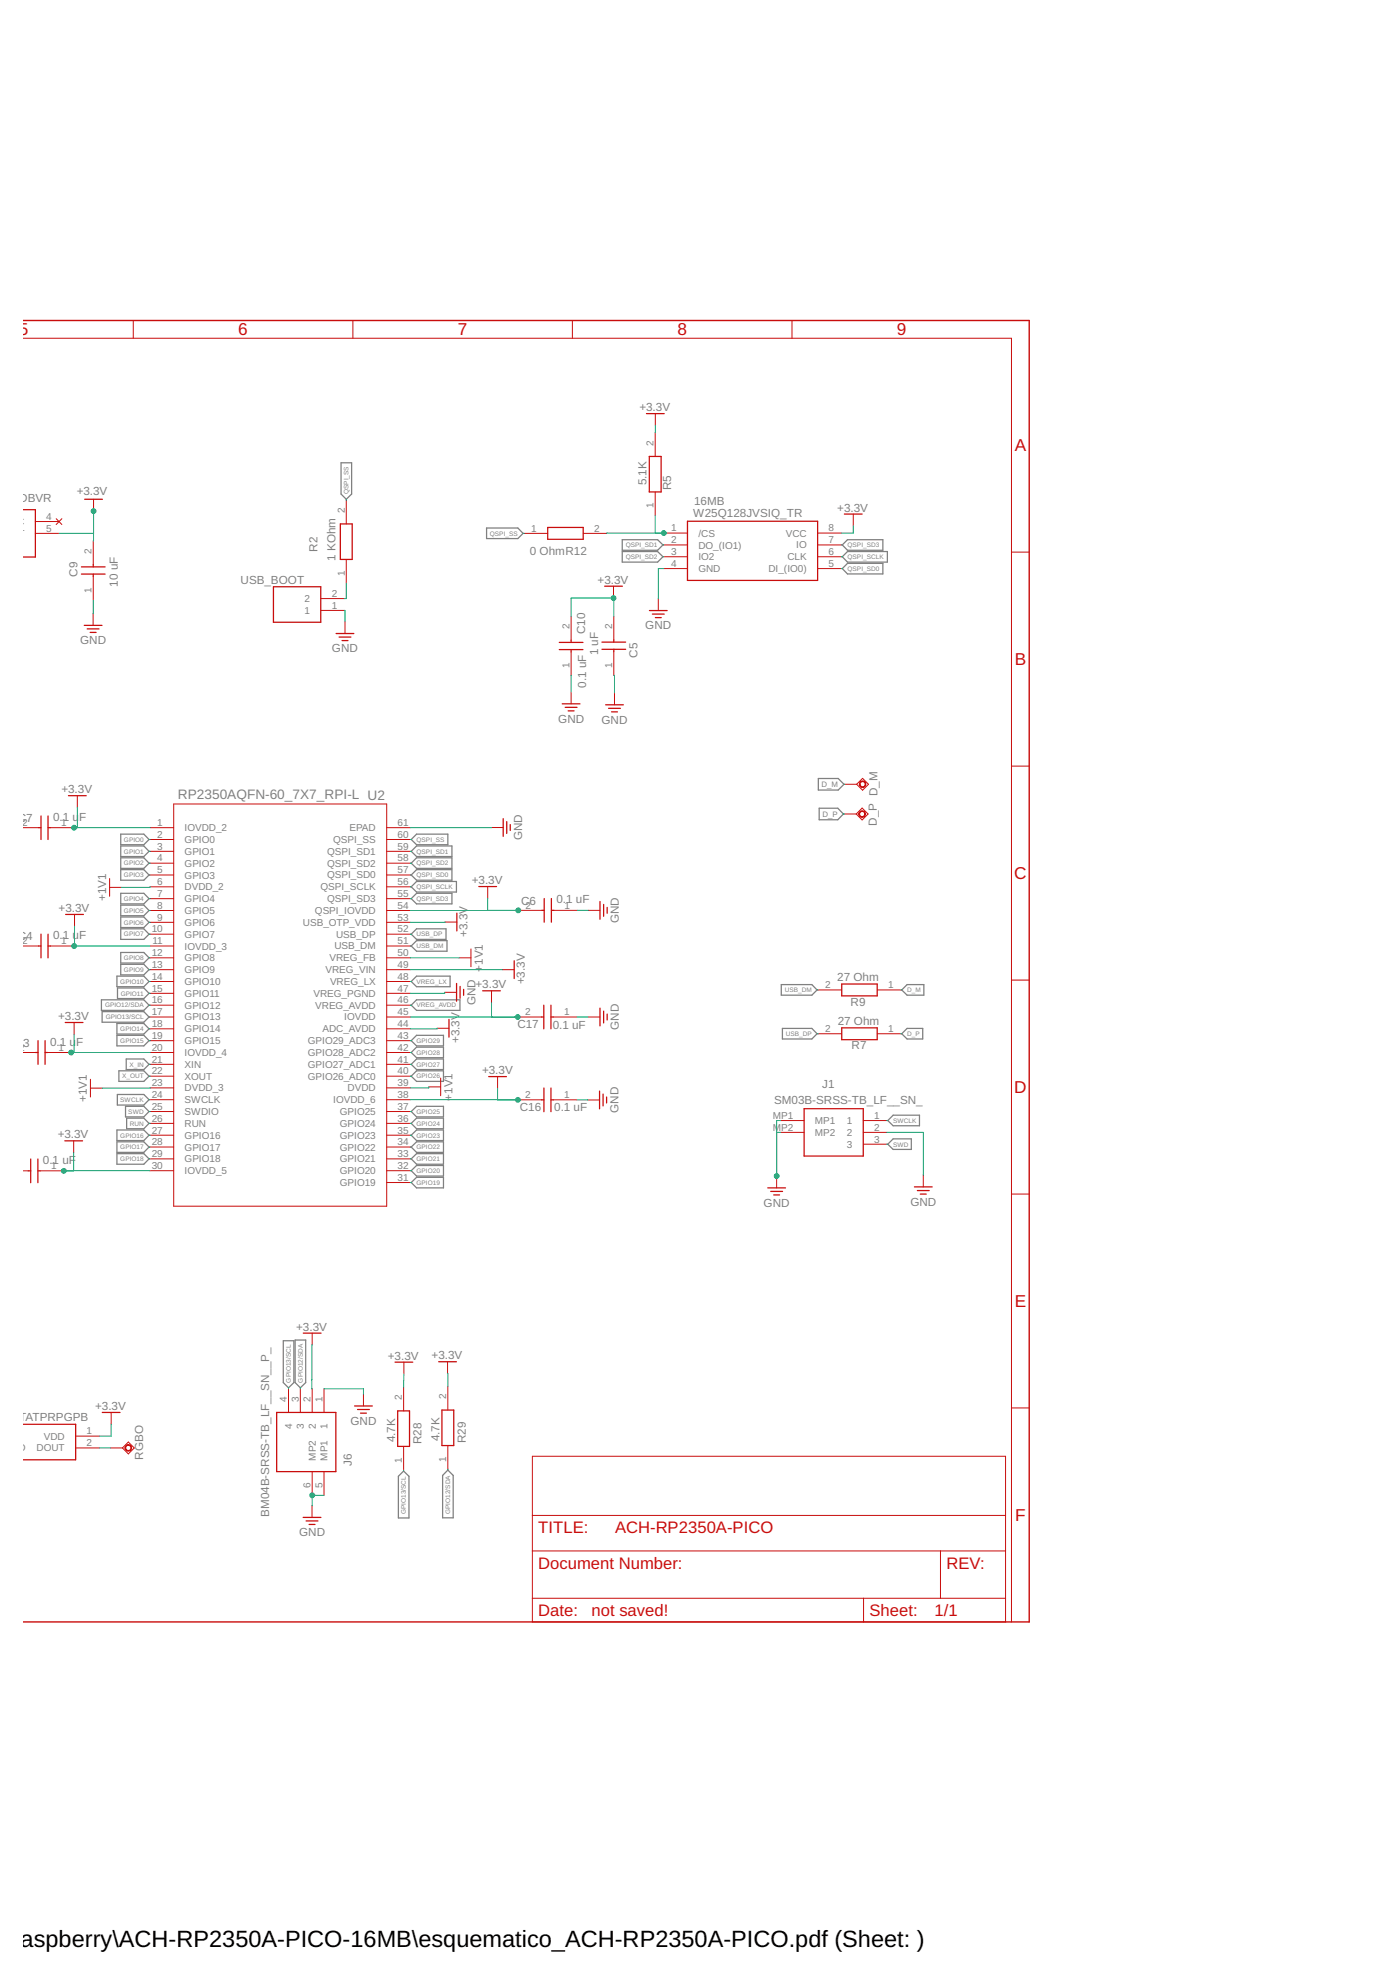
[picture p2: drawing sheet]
<svg xmlns="http://www.w3.org/2000/svg" width="210mm" height="297mm" viewBox="0 0 210 297" stroke-linecap="round" stroke-linejoin="round" font-family="sans-serif">
<g fill="none" stroke="#808080" stroke-width=".19">
<path d="M51.2 69.5h1.6v4.7l-.8 .8-.8-.8zM73.1 79.3h4.7l.8 .8-.8 .8h-4.7zM93.5 81.1h5.3l.8 .8-.8 .8h-5.3zM93.5 82.9h5.3l.8 .8-.8 .8h-5.3zM126.6 81.9l.7-.8h5.4v1.6h-5.4zM126.6 83.7l.7-.8h6v1.6h-6zM126.6 85.4l.7-.8h5.4v1.6h-5.4zM123 117h2.9l.9 .8-.9 .9h-2.9zM18.1 125.3h3.5l.8 .8-.8 .8h-3.5zM18.1 127.1h3.5l.8 .8-.8 .8h-3.5zM18.1 128.9h3.5l.8 .8-.8 .8h-3.5zM18.1 130.7h3.5l.8 .8-.8 .7h-3.5z"/>
<path d="M18.1 134.2h3.5l.8 .8-.8 .8h-3.5zM18.1 136h3.5l.8 .8-.8 .8h-3.5zM18.1 137.8h3.5l.8 .8-.8 .8h-3.5zM18.1 139.6h3.5l.8 .8-.8 .7h-3.5zM61.8 126.1l.8-.8h4.7v1.6h-4.7zM61.8 127.9l.8-.8h5.3v1.6h-5.3zM61.8 129.7l.8-.8h5.3v1.6h-5.3zM61.8 131.5l.8-.8h5.3v1.5h-5.3zM61.8 135l.8-.8h5.3v1.6h-5.3zM61.8 133.2l.8-.8h6v1.6h-6zM123.1 121.4h2.8l.8 .9-.8 .9h-2.8zM15.2 150.2h6.4l.8 .8-.8 .8h-6.4z"/>
<path d="M15.3 152h6.3l.8 .8-.8 .8h-6.3zM17.6 146.7h4l.8 .8-.8 .8h-4zM17.6 153.8h4l.8 .8-.8 .8h-4zM17.6 155.6h4l.8 .8-.8 .7h-4zM17.7 148.4h3.9l.8 .8-.8 .8h-3.9zM18.1 143.1h3.5l.8 .8-.8 .8h-3.5zM18.1 144.9h3.5l.8 .8-.8 .8h-3.5zM19 159.1h2.6l.8 .8-.8 .8h-2.6zM61.8 159.9l.8-.8h4v1.6h-4zM61.8 147.5l.8-.8h5v1.6h-5zM61.8 151l.8-.8h6.5v1.6h-6.5zM61.8 140.4l.8-.8h4.4v1.5h-4.4z"/>
<path d="M61.8 142.1l.8-.8h4.6v1.6h-4.6zM61.8 156.4l.8-.8h4v1.5h-4zM61.8 158.1l.8-.8h4v1.6h-4zM117.4 147.9h4.6l.8 .8-.8 .8h-4.6zM117.6 154.5h4.4l.8 .8-.8 .8h-4.4zM135.5 148.7l.8-.8h2.5v1.6h-2.5zM135.5 155.3l.8-.8h2.3v1.6h-2.3zM17.6 169.8h4l.8 .8-.8 .8h-4zM17.6 171.6h4l.8 .7-.8 .8h-4zM17.6 173.3h4l.8 .8-.8 .8h-4zM17.6 164.4h4l.8 .8-.8 .8h-4zM17.9 160.9h3.7l.8 .8-.8 .8h-3.7z"/>
<path d="M18.9 166.2h2.7l.8 .8-.8 .8h-2.7zM19 168h2.6l.8 .8-.8 .8h-2.6zM61.8 161.7l.8-.8h4v1.6h-4zM61.8 167l.8-.8h4v1.6h-4zM61.8 168.8l.8-.8h4v1.6h-4zM61.8 170.6l.8-.8h4v1.6h-4zM61.8 172.3l.8-.7h4v1.5h-4zM61.8 174.1l.8-.8h4v1.6h-4zM61.8 177.7l.8-.8h4v1.6h-4zM61.8 175.9l.8-.8h4v1.6h-4zM133.4 168.4l.8-.8h4v1.5h-4zM133.4 171.9l.8-.8h2.7v1.6h-2.7z"/>
<path d="M42.6 201.4h1.6v6.3l-.9 .8-.7-.8zM44.3 201.3h1.6v6.4l-.8 .8-.8-.8zM60.6 221l.8 .8v6.3h-1.5v-6.3zM67.3 220.9l.8 .8v6.3h-1.6v-6.3z"/>
</g>
<g fill="none" stroke="#c90d0c" stroke-width=".19">
<path d="M3.4 76.6h1.9v7.1h-1.9M12.7 75h2.7M51.1 78.7h1.8v5.4h-1.8zM82.3 79.2h5.3v1.8h-5.3zM97.1 62.1h2.7M97.6 68.6h1.7v5.3h-1.7zM103.3 78.3h19.6v8.9h-19.6zM126.9 77.2h2.6M12.2 86.3h3.6M12.2 85.2h3.6M12.7 94h2.6M13.1 94.5h1.8"/>
<path d="M13.5 95h.9M14 84.8v.4M14 86.3v.3M41.1 88.2h7.1v5.3h-7.1zM50.5 95.2h2.7M50.9 95.7h1.8M51.4 96.2h.9M84 97.6h3.6M84 96.5h3.6M85.8 96.2v.3M85.8 97.6v.4M90.4 97.6h3.6"/>
<path d="M90.4 96.5h3.6M90.8 88.1h2.7M92.2 96.1v.4M92.2 97.6v.3M97.6 91.7h2.6M98 92.3h1.8M98.5 92.8h.9M10.3 119.5h2.7M84.5 105.7h2.6M84.9 106.3h1.8M85.4 106.8h.9M91 105.9h2.7"/>
<path d="M91.4 106.4h1.8M91.9 107h.9M5.8 124.4h.4M6.2 122.6v3.5M7.2 122.6v3.5M7.2 124.4h.4M9.9 137.4h2.6M68.6 137.2v2.7M71.9 133.2h2.7M75.6 123v2.7M76.1 123.4v1.8M76.7 123.9v.9"/>
<path d="M81.4 136.8h.4M81.8 135v3.6M82.8 135v3.6M82.8 136.8h.4M90.1 135.4v2.7M90.7 135.9v1.8M91.2 136.3v.9M5.4 158.1h.3M5.7 156.4v3.5M5.8 142.1h.4M6.2 140.4v3.5M6.8 156.4v3.5"/>
<path d="M6.8 158.1h.3M7.2 140.4v3.5M7.2 142.1h.4M9.8 153.6h2.7M67.5 153.2v2.6M68.6 147.8v2.6M69.1 148.2v1.8M69.7 148.7v.8M72.5 148.9h2.7M77.3 144.4v2.6M81.3 152.8h.4M81.7 151v3.6"/>
<path d="M82.8 151v3.6M82.8 152.8h.3M90.1 151.5v2.6M90.7 151.9v1.8M91.2 152.4v.8M126.5 154.4h5.3v1.8h-5.3zM126.5 147.8h5.3v1.8h-5.3zM4.3 175.9h.3M4.6 174.1v3.6M5.7 174.1v3.6M5.7 175.9h.3M9.7 171.4h2.7"/>
<path d="M73.4 161.8h2.7M81.4 165.2h.3M81.7 163.5v3.5M82.8 163.5v3.5M82.8 165.2h.3M90.1 163.9v2.7M90.6 164.4v1.8M91.1 164.8v.9M115.4 178.5h2.6M115.8 179h1.8M116.2 179.5h.9M120.8 166.6h8.9v7.1h-8.9z"/>
<path d="M137.4 178.3h2.7M137.8 178.9h1.8M138.3 179.4h.9M3.4 214h8v5.3h-8M15.4 212.2h2.6M41.6 212.2h8.9v8.9h-8.9zM45.6 200.3h2.6M53.3 211.2h2.6M53.7 211.8h1.8M54.2 212.3h.9M59.4 204.7h2.6M59.8 212h1.7v5.3h-1.7z"/>
<path d="M65.9 204.6h2.7M66.4 211.9h1.8v5.3h-1.8zM45.6 228h2.6M46 228.5h1.8M46.4 229h.9"/>
</g>
<g fill="none" stroke="#c90d0c" stroke-width=".15">
<path d="M3.4 50.8h148.6v192.9M20 48.2v2.6M53 48.2v2.6M86 48.2v2.6M119 48.2v2.6M5.3 78.4h3.6M8.4 77.9l.9 .9M9.3 77.9l-.9 .9M14.1 75v1.8M52 75.2v3.5M98.4 65v3.6M98.4 73.9v3.5"/>
<path d="M98.5 62.1v1.8M128.2 77.2v1.8M5.3 80.1h3.6M14 92.2v1.8M14 81.3v3.5M14 86.6v3.5M48.2 91.7h3.6M48.2 89.9h3.6M51.8 93.4v1.8M52 84.1v3.5M78.7 80.1h3.6M85.8 92.6v3.6"/>
<path d="M85.8 98v3.5M87.6 80.1h3.6M92.2 88.1v1.8M92.2 92.6v3.5M92.2 97.9v3.6M98.9 90v1.7M99.7 80.1h3.6M99.7 81.9h3.6M99.7 83.7h3.6M99.7 85.4h3.6M122.9 80.1h3.5M122.9 81.9h3.5"/>
<path d="M122.9 83.7h3.5M122.9 85.4h3.5M152 83h2.6M11.6 119.5v1.8M85.8 104v1.7M92.3 104.1v1.8M126.9 117.8h1.8M129.6 116.9l.9 .9-.9 .9-.9-.9zM152 115.1h2.6M3.4 124.4h2.4M7.6 124.4h3.5M11.2 137.4v1.8"/>
<path d="M16.5 132v2.7M16.5 133.3h1.7M22.5 124.4h3.6M22.5 126.1h3.6M22.5 127.9h3.6M22.5 129.7h3.6M22.5 131.5h3.6M22.5 133.2h3.6M22.5 135h3.6M22.5 136.8h3.6M22.5 138.6h3.6M26.1 120.8h32v60.4h-32z"/>
<path d="M58.1 124.4h3.6M58.1 126.1h3.6M58.1 127.9h3.6M58.1 129.7h3.6M58.1 131.5h3.6M58.1 133.2h3.6M58.1 135h3.6M58.1 136.8h3.6M58.1 138.6h3.6M66.9 138.5h1.7M73.3 133.2v1.8M73.8 124.3h1.8"/>
<path d="M77.9 136.8h3.5M83.2 136.8h3.6M88.4 136.8h1.7M126.9 122.3h1.8M128.7 122.3l.8-.9 .9 .9-.9 .9zM3.4 142.1h2.4M3.4 158.1h2M7.1 158.1h3.6M7.6 142.1h3.5M11.1 153.6v1.8M22.5 140.4h3.6M22.5 142.1h3.6"/>
<path d="M22.5 143.9h3.6M22.5 145.7h3.6M22.5 147.5h3.6M22.5 149.2h3.6M22.5 151h3.6M22.5 152.8h3.6M22.5 154.6h3.6M22.5 156.4h3.6M22.5 158.1h3.6M22.5 159.9h3.6M58.1 140.4h3.6M58.1 142.1h3.6"/>
<path d="M58.1 143.9h3.6M58.1 145.7h3.6M58.1 147.5h3.6M58.1 149.2h3.6M58.1 151h3.6M58.1 152.8h3.6M58.1 154.6h3.6M58.1 156.4h3.6M58.1 158.1h3.6M58.1 159.9h3.6M65.7 154.5h1.8M66.8 149.1h1.8"/>
<path d="M69 143.9h1.8M70.8 142.6v2.6M73.9 148.9v1.7M75.5 145.7h1.8M77.8 152.8h3.5M83.1 152.8h3.6M88.4 152.8h1.7M122.9 155.3h3.6M122.9 148.7h3.6M131.8 155.3h3.6M131.8 148.7h3.6M152 147.3h2.6"/>
<path d="M3.4 175.9h.9M6 175.9h3.6M11.1 171.4v1.8M13.6 162.2v2.6M13.6 163.5h1.8M22.5 161.7h3.6M22.5 163.4h3.6M22.5 165.2h3.6M22.5 167h3.6M22.5 168.8h3.6M22.5 170.6h3.6M22.5 172.3h3.6"/>
<path d="M22.5 174.1h3.6M22.5 175.9h3.6M58.1 161.7h3.6M58.1 163.4h3.6M58.1 165.2h3.6M58.1 167h3.6M58.1 168.8h3.6M58.1 170.6h3.6M58.1 172.3h3.6M58.1 174.1h3.6M58.1 175.9h3.6M58.1 177.7h3.6"/>
<path d="M64.4 163.3h1.8M66.2 162v2.6M74.8 161.8v1.7M77.8 165.2h3.6M83.1 165.2h3.6M88.3 165.3h1.8M116.7 176.7v1.8M117.3 168.4h3.5M117.3 170.1h3.5M129.7 168.4h3.6M129.7 170.1h3.6M129.7 171.9h3.6"/>
<path d="M138.7 176.6v1.7M152 179.4h2.6M11.4 215.8h3.5M11.4 217.6h3.5M16.6 217.6h1.8M16.7 212.2v1.8M19.3 216.7l.9 .9-.9 .8-.9-.8zM43.3 208.7v3.5M45.1 208.7v3.5M46.9 200.3v1.8M46.9 208.7v3.5M48.7 208.7v3.5"/>
<path d="M54.6 209.5v1.7M60.6 208.4v3.6M60.6 217.3v3.6M60.7 204.7v1.7M67.2 204.6v1.8M67.3 208.3v3.6M67.3 217.2v3.5M80 218.8h71.1v24.9h-71.1zM152 211.5h2.6M46.9 226.2v1.8M46.9 221.1v3.6M48.7 221.1v3.6"/>
<path d="M80 233h71.1M80 227.7h71.1M141.3 233v7.1M80 240.1h71.1M129.8 240.1v3.6"/>
</g>
<g fill="#c90d0c" stroke="#c90d0c" stroke-width=".15">
<path d="M18.9 217.2a.5 .5 0 0 1 .8 .1 .5 .5 0 0 1-.3 .7 .5 .5 0 0 1-.6-.4h.1a.39 .39 0 0 1 .5-.5 .39 .39 0 0 1 .2 .7 .39 .39 0 0 1-.7-.1l-.1-.1z" fill-rule="evenodd"/>
<path d="M129.3 117.5a.49 .49 0 0 1 .7 .1 .49 .49 0 0 1-.3 .7 .49 .49 0 0 1-.6-.5h.1a.39 .39 0 0 1 .6-.3 .39 .39 0 0 1 .1 .6 .39 .39 0 0 1-.7-.1v-.2h-.1z" fill-rule="evenodd"/>
<path d="M129.2 121.9a.5 .5 0 0 1 .8 .2 .5 .5 0 0 1-.4 .7 .5 .5 0 0 1-.6-.5h.2a.39 .39 0 0 1 .5-.3 .39 .39 0 0 1 .1 .6 .39 .39 0 0 1-.6-.1v-.2h-.2z" fill-rule="evenodd"/>
</g>
<path d="M3.4 48.2h151.2v195.5h-151.2" fill="none" stroke="#c90d0c" stroke-width=".21"/>
<g fill="none" stroke="#0dab76" stroke-width=".15">
<path d="M14.1 76.8l-.1 4.5M52 75v.2M98.4 77.4v2.7M98.4 65h.1M98.5 63.9v1.1M128.2 79v1.1h-1.8M8.9 80.1h5.2M14 90.1v2.1M51.8 91.7v1.7M52 87.6v2.3h-.2M78.6 80.1h.1M92.2 89.8v.1"/>
<path d="M92.2 92.6v-2.7h-6.4v2.7M99.6 81.9h.1M99.6 83.7h.1M99.7 85.4h-.8v4.6M99.7 80.1h-8.5M126.4 85.4h.2M126.4 81.9h.2M126.4 83.7h.2M85.8 101.5v2.5M92.2 101.5h.1v2.6M126.8 117.8h.1M11.2 139.2v2.9"/>
<path d="M11.6 121.3v3.1M22.4 136.8h.1M22.4 138.6h.1M22.4 126.1h.1M22.4 127.9h.1M22.4 129.7h.1M22.4 131.5h.1M22.4 135h.1M22.5 124.4h-11.3M22.5 133.2v.1h-4.3M61.7 126.1h.1M61.7 127.9h.1"/>
<path d="M61.7 129.7h.1M61.7 131.5h.1M61.7 133.2h.1M61.7 135h.1M66.9 138.5l-5.2 .1M73.3 135v1.8h4.6h-16.2M73.8 124.3l-12.1 .1M86.8 136.8h1.6M126.7 122.3h.2M10.7 158.1h11.8M10.7 158.1v.1M11.1 155.4v2.7"/>
<path d="M22.4 152.8h.1M22.4 149.2h.1M22.4 145.7h.1M22.4 154.6h.1M22.4 159.9h.1M22.4 143.9h.1M22.4 147.5h.1M22.4 151h.1M22.4 140.4h.1M22.4 156.4h.1M22.5 142.1l-11.3 .1M61.7 152.8h16.1"/>
<path d="M61.7 158.1h.1M61.7 142.1h.1M61.7 145.7h13.8M61.7 159.9h.1M61.7 143.9h7.3M61.7 147.5h.1M61.7 151h.1M61.7 140.4h.1M61.7 156.4h.1M65.7 154.5v.1h-4M66.8 149.1v.1h-5.1M73.9 150.6v2.2"/>
<path d="M77.8 152.8h.1M86.7 152.8h1.7M122.8 148.7h.1M122.8 155.3h.1M135.4 148.7h.1M135.4 155.3h.1M9.6 175.9h.1M11.1 173.2v2.7M22.4 165.2h.1M22.4 161.7h.1M22.4 167h.1M22.4 168.8h.1"/>
<path d="M22.4 170.6h.1M22.4 172.3h.1M22.4 174.1h.1M22.5 175.9h-12.9M22.5 163.4l-7.1 .1M61.7 165.2h16.1M61.7 175.9h.1M61.7 161.7h.1M61.7 167h.1M61.7 168.8h.1M61.7 170.6h.1M61.7 172.3h.1"/>
<path d="M61.7 174.1h.1M61.7 177.7h.1M64.4 163.3v.1h-2.7M74.8 163.5v1.7M77.8 165.2h.1M86.7 165.2l1.6 .1M116.7 170.1h.6M117.3 168.4h-.6v8.3M133.3 168.4h.1M133.3 170.1h5.4v6.5M133.3 171.9h.1M14.9 217.6h1.7"/>
<path d="M16.7 214v1.8h-1.8M43.3 208.5v.2M45.1 208.5v.2M46.9 202.1v6.6M48.7 208.7h5.9v.8M60.7 206.4l-.1 2M67.2 206.4l.1 1.9M48.7 224.7h-1.8v1.5M60.6 220.9v.1M67.3 220.7v.2"/>
</g>
<g fill="#0dab76" stroke="#0dab76" stroke-width=".15">
<circle cx="46.9" cy="224.7" r=".36"/>
<circle cx="116.7" cy="176.7" r=".36"/>
<circle cx="14.1" cy="76.8" r=".36"/>
<circle cx="92.2" cy="89.9" r=".36"/>
<circle cx="77.9" cy="136.8" r=".36"/>
<circle cx="77.8" cy="152.8" r=".36"/>
<circle cx="77.8" cy="165.2" r=".36"/>
<circle cx="9.6" cy="175.9" r=".36"/>
<circle cx="10.7" cy="158.1" r=".36"/>
<circle cx="11.1" cy="142.1" r=".36"/>
<circle cx="11.1" cy="124.4" r=".36"/>
<circle cx="99.7" cy="80.1" r=".36"/>
</g>
<text font-size="3.5" x="-.4" y="292.5">\Raspberry\ACH-RP2350A-PICO-16MB\esquematico_ACH-RP2350A-PICO.pdf (Sheet: )</text>
<g font-size="2.6" fill="#c90d0c">
<text x="2.8" y="50.4">5</text>
<text x="35.8" y="50.4">6</text>
<text x="68.8" y="50.4">7</text>
<text x="101.8" y="50.4">8</text>
<text x="134.8" y="50.4">9</text>
<text x="152.5" y="67.8">A</text>
<text x="152.5" y="99.9">B</text>
<text x="152.4" y="132.1">C</text>
<text x="152.4" y="164.2">D</text>
<text x="152.5" y="196.4">E</text>
<text x="152.5" y="228.5">F</text>
</g>
<g font-size="2.5" fill="#c90d0c">
<text x="80.9" y="230.4">TITLE:</text>
<text x="92.4" y="230.4">ACH-RP2350A-PICO</text>
<text x="80.9" y="235.7">Document Number:</text>
<text x="142.2" y="235.7">REV:</text>
<text x="80.9" y="242.8">Date:</text>
<text x="88.9" y="242.8">not saved!</text>
<text x="130.6" y="242.8">Sheet:</text>
<text x="140.4" y="242.8">1/1</text>
</g>
<text font-size="2.1" fill="#808080" x="26.7" y="120.1">RP2350AQFN-60_7X7_RPI-L U2</text>
<g font-size="1.8" fill="#808080">
<text x="96.1" y="61.8">+3.3V</text>
<text x="-.2" y="75.4">33PDBVR</text>
<text x="11.5" y="74.4">+3.3V</text>
<text x="97.2" y="72.9" transform="rotate(-90 97.2 72.9)">5.1K</text>
<text x="100.8" y="73.6" transform="rotate(-90 100.8 73.6)">R5</text>
<text x="104.1" y="77.7">W25Q128JVSIQ_TR</text>
<text x="104.3" y="75.9">16MB</text>
<text x="125.8" y="76.9">+3.3V</text>
<text x="47.7" y="82.9" transform="rotate(-90 47.7 82.9)">R2</text>
<text x="79.6" y="83.4">0 OhmR12</text>
<text x="11.7" y="86.7" transform="rotate(-90 11.7 86.7)">C9</text>
<text x="17.7" y="88.1" transform="rotate(-90 17.7 88.1)">10 uF</text>
<text x="36.1" y="87.7">USB_BOOT</text>
<text x="50.4" y="84.3" transform="rotate(-90 50.4 84.3)">1 KOhm</text>
<text x="89.8" y="87.7">+3.3V</text>
<text x="87.9" y="95.3" transform="rotate(-90 87.9 95.3)">C10</text>
<text x="97" y="94.6">GND</text>
<text x="12" y="96.8">GND</text>
<text x="49.9" y="98">GND</text>
<text x="89.9" y="98.5" transform="rotate(-90 89.9 98.5)">1 uF</text>
<text x="95.8" y="98.8" transform="rotate(-90 95.8 98.8)">C5</text>
<text x="88.1" y="103.3" transform="rotate(-90 88.1 103.3)">0.1 uF</text>
<text x="83.9" y="108.6">GND</text>
<text x="90.4" y="108.7">GND</text>
<text x="9.2" y="119.2">+3.3V</text>
<text x="2.7" y="123.5">C7</text>
<text x="8" y="123.3">0.1 u</text>
<text x="11.9" y="123.3">F</text>
<text x="131.8" y="124.1" transform="rotate(-90 131.8 124.1)">D_P D_M</text>
<text x="78.4" y="126.3" transform="rotate(-90 78.4 126.3)">GND</text>
<text x="8.8" y="137">+3.3V</text>
<text x="15.9" y="135.4" transform="rotate(-90 15.9 135.4)">+1V1</text>
<text x="70.9" y="132.8">+3.3V</text>
<text x="78.3" y="135.9">C6</text>
<text x="83.6" y="135.7">0.1 uF</text>
<text x="2.7" y="141.3">C4</text>
<text x="8" y="141.1">0.1 uF</text>
<text x="70.2" y="140.8" transform="rotate(-90 70.2 140.8)">+3.3V</text>
<text x="93" y="138.7" transform="rotate(-90 93 138.7)">GND</text>
<text x="71.5" y="148.5">+3.3V</text>
<text x="72.5" y="146" transform="rotate(-90 72.5 146)">+1V1</text>
<text x="78.9" y="147.9" transform="rotate(-90 78.9 147.9)">+3.3V</text>
<text x="125.8" y="147.4">27 Ohm</text>
<text x="8.7" y="153.3">+3.3V</text>
<text x="71.4" y="151" transform="rotate(-90 71.4 151)">GND</text>
<text x="77.7" y="154.5">C17</text>
<text x="83" y="154.6">0.1 uF</text>
<text x="93" y="154.8" transform="rotate(-90 93 154.8)">GND</text>
<text x="125.9" y="154">27 Ohm</text>
<text x="127.8" y="151.2">R9</text>
<text x="1.2" y="157.3">C13</text>
<text x="7.5" y="157.1">0.1 u</text>
<text x="11.4" y="157.1">F</text>
<text x="69.1" y="156.7" transform="rotate(-90 69.1 156.7)">+3.3V</text>
<text x="72.4" y="161.3">+3.3V</text>
<text x="128" y="157.7">R7</text>
<text x="13.1" y="165.6" transform="rotate(-90 13.1 165.6)">+1V1</text>
<text x="68" y="165.4" transform="rotate(-90 68 165.4)">+1V1</text>
<text x="78.1" y="166.9">C16</text>
<text x="83.3" y="166.9">0.1 uF</text>
<text x="92.9" y="167.2" transform="rotate(-90 92.9 167.2)">GND</text>
<text x="116.3" y="165.9">SM03B-SRSS-TB_LF__SN_</text>
<text x="123.5" y="163.5">J1</text>
<text x="8.7" y="171.1">+3.3V</text>
<text x="6.4" y="174.9">0.1 uF</text>
<text x="114.7" y="181.3">GND</text>
<text x="136.8" y="181.2">GND</text>
<text x="44.5" y="199.9">+3.3V</text>
<text x="58.3" y="204.3">+3.3V</text>
<text x="64.9" y="204.2">+3.3V</text>
<text x="-.7" y="213.5">PI20TATPRPGPB</text>
<text x="14.3" y="211.9">+3.3V</text>
<text x="52.7" y="214.1">GND</text>
<text x="21.5" y="219.3" transform="rotate(-90 21.5 219.3)">RGBO</text>
<text x="52.9" y="220.3" transform="rotate(-90 52.9 220.3)">J6</text>
<text x="59.4" y="216.7" transform="rotate(-90 59.4 216.7)">4.7K</text>
<text x="63.3" y="217" transform="rotate(-90 63.3 217)">R28</text>
<text x="66" y="216.6" transform="rotate(-90 66 216.6)">4.7K</text>
<text x="70" y="216.8" transform="rotate(-90 70 216.8)">R29</text>
<text x="40.4" y="227.9" transform="rotate(-90 40.4 227.9)">BM04B-SRSS-TB_LF_ SN_ P_</text>
<text x="44.9" y="230.8">GND</text>
</g>
<g font-size="1.5" fill="#808080">
<text x="98.2" y="66.9" transform="rotate(-90 98.2 66.9)">2</text>
<text x="51.8" y="77.1" transform="rotate(-90 51.8 77.1)">2</text>
<text x="98.2" y="76.4" transform="rotate(-90 98.2 76.4)">1</text>
<text x=".5" y="80.7">OUT</text>
<text x="1.5" y="78.9">NC</text>
<text x="6.9" y="78.1">4</text>
<text x="6.9" y="79.9">5</text>
<text x="13.8" y="83.2" transform="rotate(-90 13.8 83.2)">2</text>
<text x="79.8" y="79.9">1</text>
<text x="89.3" y="79.9">2</text>
<text x="100.8" y="79.9">1</text>
<text x="100.8" y="81.6">2</text>
<text x="100.8" y="83.4">3</text>
<text x="104.9" y="80.6">/CS</text>
<text x="104.9" y="82.4">DO_(IO1)</text>
<text x="118.1" y="80.6">VCC</text>
<text x="119.6" y="82.4">IO</text>
<text x="124.5" y="79.9">8</text>
<text x="124.5" y="81.6">7</text>
<text x="124.5" y="83.4">6</text>
<text x="13.8" y="89.1" transform="rotate(-90 13.8 89.1)">1</text>
<text x="49.8" y="89.7">2</text>
<text x="51.8" y="86.5" transform="rotate(-90 51.8 86.5)">1</text>
<text x="100.8" y="85.2">4</text>
<text x="104.9" y="84.2">IO2</text>
<text x="104.9" y="86">GND</text>
<text x="115.5" y="86">DI_(IO0)</text>
<text x="118.3" y="84.2">CLK</text>
<text x="124.5" y="85.2">5</text>
<text x="45.7" y="92.2">1</text>
<text x="45.7" y="90.5">2</text>
<text x="49.8" y="91.5">1</text>
<text x="85.6" y="94.5" transform="rotate(-90 85.6 94.5)">2</text>
<text x="92" y="94.5" transform="rotate(-90 92 94.5)">2</text>
<text x="85.6" y="100.4" transform="rotate(-90 85.6 100.4)">1</text>
<text x="92" y="100.4" transform="rotate(-90 92 100.4)">1</text>
<text x="3.3" y="124.1">2</text>
<text x="9.2" y="124.1">1</text>
<text x="23.6" y="124.1">1</text>
<text x="23.6" y="125.9">2</text>
<text x="27.7" y="124.9">IOVDD_2</text>
<text x="52.5" y="124.9">EPAD</text>
<text x="59.7" y="125.9">60</text>
<text x="59.7" y="124.1">61</text>
<text x="23.6" y="127.7">3</text>
<text x="23.6" y="129.4">4</text>
<text x="23.6" y="131.2">5</text>
<text x="27.7" y="126.7">GPIO0</text>
<text x="27.7" y="128.4">GPIO1</text>
<text x="27.7" y="130.2">GPIO2</text>
<text x="27.7" y="132">GPIO3</text>
<text x="49.2" y="132">QSPI_SD0</text>
<text x="49.2" y="130.2">QSPI_SD2</text>
<text x="49.2" y="128.4">QSPI_SD1</text>
<text x="50.1" y="126.7">QSPI_SS</text>
<text x="59.7" y="131.2">57</text>
<text x="59.7" y="129.4">58</text>
<text x="59.7" y="127.7">59</text>
<text x="23.6" y="133">6</text>
<text x="23.6" y="134.8">7</text>
<text x="23.6" y="136.5">8</text>
<text x="27.7" y="133.8">DVDD_2</text>
<text x="27.7" y="135.5">GPIO4</text>
<text x="27.7" y="137.3">GPIO5</text>
<text x="47.3" y="137.3">QSPI_IOVDD</text>
<text x="48.2" y="133.8">QSPI_SCLK</text>
<text x="49.2" y="135.5">QSPI_SD3</text>
<text x="59.7" y="136.5">54</text>
<text x="59.7" y="134.8">55</text>
<text x="59.7" y="133">56</text>
<text x="79" y="136.5">2</text>
<text x="84.8" y="136.5">1</text>
<text x="3.3" y="141.9">2</text>
<text x="9.2" y="141.9">1</text>
<text x="22.8" y="140.1">10</text>
<text x="22.8" y="143.7">12</text>
<text x="22.9" y="141.9">11</text>
<text x="23.6" y="138.3">9</text>
<text x="27.7" y="139.1">GPIO6</text>
<text x="27.7" y="140.9">GPIO7</text>
<text x="27.7" y="142.7">IOVDD_3</text>
<text x="45.5" y="139.1">USB_OTP_VDD</text>
<text x="50.2" y="142.7">USB_DM</text>
<text x="50.5" y="140.9">USB_DP</text>
<text x="59.7" y="143.7">50</text>
<text x="59.7" y="141.9">51</text>
<text x="59.7" y="140.1">52</text>
<text x="59.7" y="138.3">53</text>
<text x="22.8" y="145.4">13</text>
<text x="22.8" y="147.2">14</text>
<text x="22.8" y="149">15</text>
<text x="27.7" y="144.4">GPIO8</text>
<text x="27.7" y="146.2">GPIO9</text>
<text x="27.7" y="148">GPIO10</text>
<text x="27.7" y="149.8">GPIO11</text>
<text x="47.1" y="149.8">VREG_PGND</text>
<text x="48.9" y="146.2">VREG_VIN</text>
<text x="49.5" y="144.4">VREG_FB</text>
<text x="49.6" y="148">VREG_LX</text>
<text x="59.7" y="149">47</text>
<text x="59.7" y="147.2">48</text>
<text x="59.7" y="145.4">49</text>
<text x="124" y="148.5">2</text>
<text x="133.4" y="148.5">1</text>
<text x="22.8" y="150.8">16</text>
<text x="22.8" y="152.5">17</text>
<text x="22.8" y="154.3">18</text>
<text x="27.7" y="151.5">GPIO12</text>
<text x="27.7" y="153.3">GPIO13</text>
<text x="27.7" y="155.1">GPIO14</text>
<text x="47.4" y="151.5">VREG_AVDD</text>
<text x="48.4" y="155.1">ADC_AVDD</text>
<text x="51.7" y="153.3">IOVDD</text>
<text x="59.7" y="154.3">44</text>
<text x="59.7" y="152.5">45</text>
<text x="59.7" y="150.8">46</text>
<text x="78.9" y="152.6">2</text>
<text x="84.8" y="152.6">1</text>
<text x="124" y="155.1">2</text>
<text x="133.4" y="155.1">1</text>
<text x="2.9" y="157.9">2</text>
<text x="8.8" y="157.9">1</text>
<text x="22.8" y="156.1">19</text>
<text x="22.8" y="157.9">20</text>
<text x="22.8" y="159.7">21</text>
<text x="22.8" y="161.4">22</text>
<text x="27.7" y="156.9">GPIO15</text>
<text x="27.7" y="158.7">IOVDD_4</text>
<text x="27.7" y="160.4">XIN</text>
<text x="46.3" y="160.4">GPIO27_ADC1</text>
<text x="46.3" y="158.7">GPIO28_ADC2</text>
<text x="46.3" y="156.9">GPIO29_ADC3</text>
<text x="59.7" y="161.4">40</text>
<text x="59.7" y="159.7">41</text>
<text x="59.7" y="157.9">42</text>
<text x="59.7" y="156.1">43</text>
<text x="22.8" y="163.2">23</text>
<text x="22.8" y="165">24</text>
<text x="22.8" y="166.8">25</text>
<text x="27.7" y="162.2">XOUT</text>
<text x="27.7" y="164">DVDD_3</text>
<text x="27.7" y="165.8">SWCLK</text>
<text x="27.7" y="167.5">SWDIO</text>
<text x="46.3" y="162.2">GPIO26_ADC0</text>
<text x="50.1" y="165.8">IOVDD_6</text>
<text x="51.1" y="167.5">GPIO25</text>
<text x="52.2" y="164">DVDD</text>
<text x="59.7" y="166.8">37</text>
<text x="59.7" y="165">38</text>
<text x="59.7" y="163.2">39</text>
<text x="78.9" y="165">2</text>
<text x="84.8" y="165">1</text>
<text x="22.8" y="168.5">26</text>
<text x="22.8" y="170.3">27</text>
<text x="22.8" y="172.1">28</text>
<text x="22.8" y="173.9">29</text>
<text x="27.7" y="169.3">RUN</text>
<text x="27.7" y="171.1">GPIO16</text>
<text x="27.7" y="172.9">GPIO17</text>
<text x="51.1" y="172.9">GPIO22</text>
<text x="51.1" y="171.1">GPIO23</text>
<text x="51.1" y="169.3">GPIO24</text>
<text x="59.7" y="173.9">33</text>
<text x="59.7" y="172.1">34</text>
<text x="59.7" y="170.3">35</text>
<text x="59.7" y="168.5">36</text>
<text x="116.1" y="168.1">MP1</text>
<text x="116.1" y="169.9">MP2</text>
<text x="122.4" y="168.9">MP1</text>
<text x="122.4" y="170.7">MP2</text>
<text x="127.2" y="168.9">1</text>
<text x="127.2" y="170.7">2</text>
<text x="127.2" y="172.4">3</text>
<text x="131.3" y="168.1">1</text>
<text x="131.3" y="169.9">2</text>
<text x="131.3" y="171.7">3</text>
<text x="7.7" y="175.7">1</text>
<text x="22.8" y="175.7">30</text>
<text x="27.7" y="174.7">GPIO18</text>
<text x="27.7" y="176.4">IOVDD_5</text>
<text x="51.1" y="178.2">GPIO19</text>
<text x="51.1" y="176.4">GPIO20</text>
<text x="51.1" y="174.7">GPIO21</text>
<text x="59.7" y="177.4">31</text>
<text x="59.7" y="175.7">32</text>
<text x="13" y="215.5">1</text>
<text x="43.1" y="210.6" transform="rotate(-90 43.1 210.6)">4</text>
<text x="43.9" y="214.7" transform="rotate(-90 43.9 214.7)">4</text>
<text x="44.9" y="210.6" transform="rotate(-90 44.9 210.6)">3</text>
<text x="45.7" y="214.7" transform="rotate(-90 45.7 214.7)">3</text>
<text x="46.7" y="210.6" transform="rotate(-90 46.7 210.6)">2</text>
<text x="47.4" y="214.7" transform="rotate(-90 47.4 214.7)">2</text>
<text x="48.4" y="210.6" transform="rotate(-90 48.4 210.6)">1</text>
<text x="49.2" y="214.7" transform="rotate(-90 49.2 214.7)">1</text>
<text x="60.4" y="210.4" transform="rotate(-90 60.4 210.4)">2</text>
<text x="67" y="210.2" transform="rotate(-90 67 210.2)">2</text>
<text x=".5" y="218.1">GND</text>
<text x="5.5" y="218.1">DOUT</text>
<text x="6.6" y="216.3">VDD</text>
<text x="13" y="217.3">2</text>
<text x="47.4" y="219.5" transform="rotate(-90 47.4 219.5)">MP2</text>
<text x="49.2" y="219.5" transform="rotate(-90 49.2 219.5)">MP1</text>
<text x="60.4" y="219.8" transform="rotate(-90 60.4 219.8)">1</text>
<text x="67" y="219.6" transform="rotate(-90 67 219.6)">1</text>
<text x="46.7" y="223.6" transform="rotate(-90 46.7 223.6)">6</text>
<text x="48.4" y="223.6" transform="rotate(-90 48.4 223.6)">5</text>
</g>
<g font-size="1.2" fill="#808080">
<text x="123.4" y="118.3">D_M</text>
<text x="123.6" y="122.7">D_P</text>
</g>
<g font-size="1" fill="#808080">
<text x="52.4" y="74.2" transform="rotate(-90 52.4 74.2)">QSPI_SS</text>
<text x="73.6" y="80.5">QSPI_SS</text>
<text x="94" y="82.2">QSPI_SD1</text>
<text x="127.3" y="82.2">QSPI_SD3</text>
<text x="94" y="84">QSPI_SD2</text>
<text x="127.3" y="85.8">QSPI_SD0</text>
<text x="127.3" y="84">QSPI_SCLK</text>
<text x="18.6" y="126.5">GPIO0</text>
<text x="18.6" y="128.3">GPIO1</text>
<text x="18.6" y="130">GPIO2</text>
<text x="18.6" y="131.8">GPIO3</text>
<text x="62.6" y="126.5">QSPI_SS</text>
<text x="62.6" y="128.3">QSPI_SD1</text>
<text x="62.6" y="130">QSPI_SD2</text>
<text x="62.6" y="131.8">QSPI_SD0</text>
<text x="18.6" y="135.4">GPIO4</text>
<text x="18.6" y="137.1">GPIO5</text>
<text x="62.6" y="133.6">QSPI_SCLK</text>
<text x="62.6" y="135.4">QSPI_SD3</text>
<text x="18.6" y="138.9">GPIO6</text>
<text x="18.6" y="140.7">GPIO7</text>
<text x="62.6" y="140.7">USB_DP</text>
<text x="62.6" y="142.5">USB_DM</text>
<text x="18.1" y="147.8">GPIO10</text>
<text x="18.1" y="149.6">GPIO11</text>
<text x="18.6" y="144.3">GPIO8</text>
<text x="18.6" y="146">GPIO9</text>
<text x="62.6" y="147.8">VREG_LX</text>
<text x="117.9" y="149.1">USB_DM</text>
<text x="136.3" y="149.1">D_M</text>
<text x="15.8" y="151.4">GPIO12/SDA</text>
<text x="15.9" y="153.1">GPIO13/SCL</text>
<text x="18.1" y="154.9">GPIO14</text>
<text x="62.6" y="151.4">VREG_AVDD</text>
<text x="118.1" y="155.7">USB_DP</text>
<text x="136.3" y="155.7">D_P</text>
<text x="18.1" y="156.7">GPIO15</text>
<text x="19.5" y="160.3">X_IN</text>
<text x="62.6" y="160.3">GPIO27</text>
<text x="62.6" y="158.5">GPIO28</text>
<text x="62.6" y="156.7">GPIO29</text>
<text x="18.1" y="165.6">SWCLK</text>
<text x="18.3" y="162">X_OUT</text>
<text x="19.3" y="167.4">SWD</text>
<text x="62.6" y="167.4">GPIO25</text>
<text x="62.6" y="162">GPIO26</text>
<text x="18.1" y="170.9">GPIO16</text>
<text x="18.1" y="172.7">GPIO17</text>
<text x="19.5" y="169.1">RUN</text>
<text x="62.6" y="172.7">GPIO22</text>
<text x="62.6" y="170.9">GPIO23</text>
<text x="62.6" y="169.1">GPIO24</text>
<text x="134.2" y="168.7">SWCLK</text>
<text x="134.2" y="172.3">SWD</text>
<text x="18.1" y="174.5">GPIO18</text>
<text x="62.6" y="178">GPIO19</text>
<text x="62.6" y="176.3">GPIO20</text>
<text x="62.6" y="174.5">GPIO21</text>
<text x="43.7" y="207.7" transform="rotate(-90 43.7 207.7)">GPIO13/SCL</text>
<text x="45.5" y="207.7" transform="rotate(-90 45.5 207.7)">GPIO12/SDA</text>
<text x="61" y="227.5" transform="rotate(-90 61 227.5)">GPIO13/SCL</text>
<text x="67.6" y="227.5" transform="rotate(-90 67.6 227.5)">GPIO12/SDA</text>
</g>
</svg>
